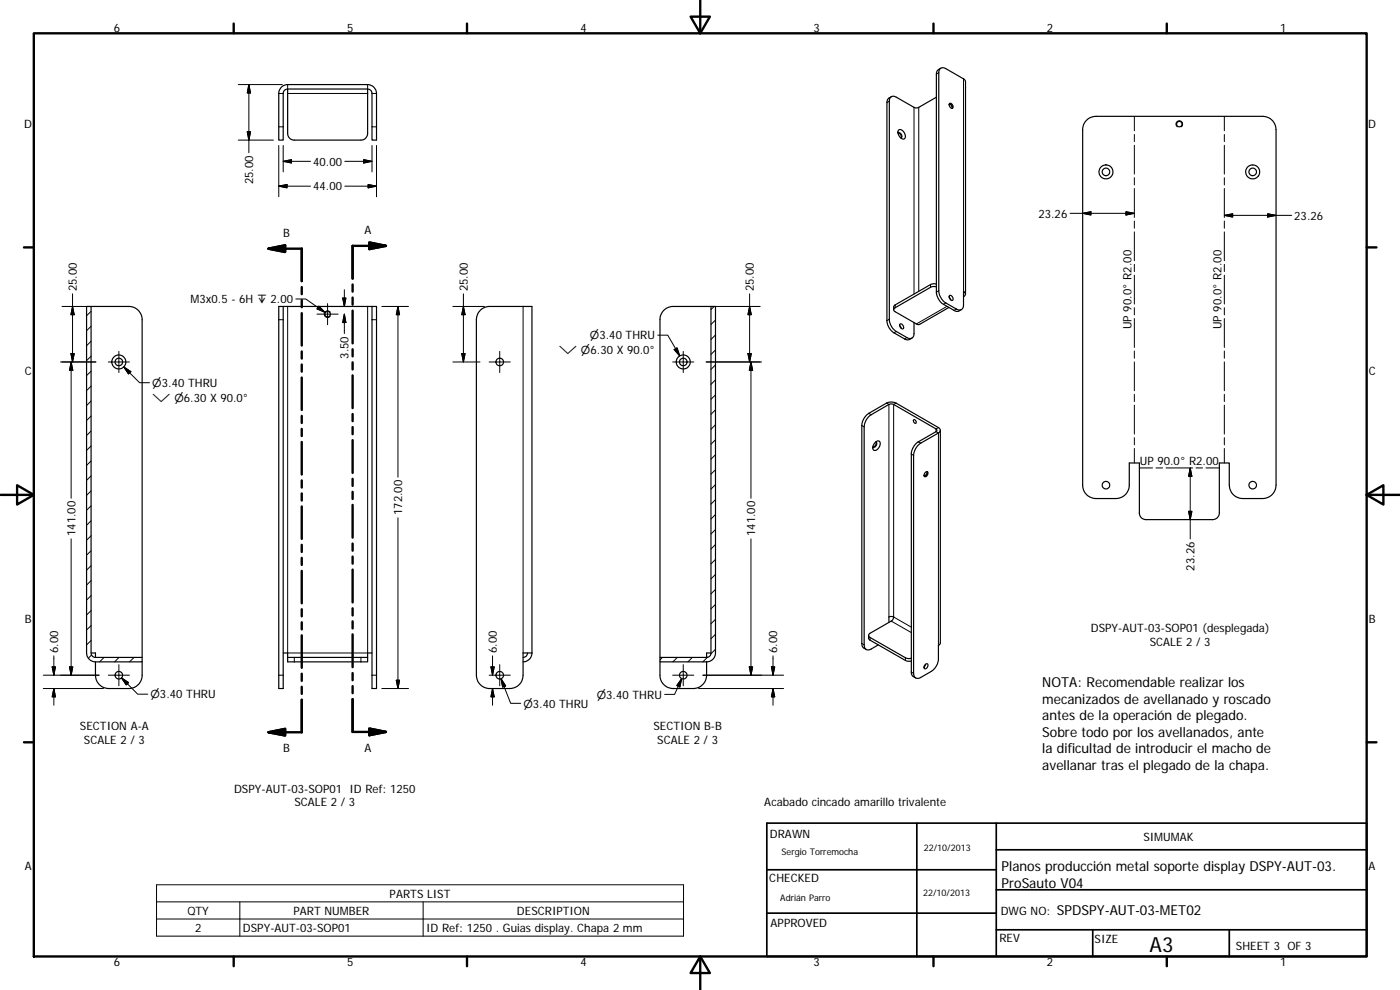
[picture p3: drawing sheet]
<svg xmlns="http://www.w3.org/2000/svg" width="420mm" height="297mm" viewBox="0 0 420 297" stroke-linecap="round" stroke-linejoin="round" font-family="sans-serif">
<g fill="none" stroke="#000" stroke-width=".36">
<path d="M86.3 26.7v13.3a1.96 1.96 0 0 0 2 2h20a2 2 0 0 0 2-2v-13.3M86.3 26.7h24M86.3 26.7a1.3 1.3 0 0 0-1.3 1.3v14h-1.3v-14a2.69 2.69 0 0 1 2.6-2.6h24a2.69 2.69 0 0 1 2.7 2.6v14h-1.4v-14a1.3 1.3 0 0 0-1.3-1.3M267.5 29l-1 .7-.3 1.1v65.4a4.6 4.6 0 0 0 2.1 3.7l3.4 2 .8 .1 1.2-.5M269.6 39.9l.2 .1a1.1 1.1 0 0 1 .6 1.4M269.7 39a1.68 1.68 0 0 1 2 1.9 .79 .79 0 0 1-.6 .9 .79 .79 0 0 1-.9-.5 1.99 1.99 0 0 1-.5-2.3zM281 29.2l-5.9 3.2-.8-.2-5.3-3a1.27 1.27 0 0 0-1.5-.2 1.27 1.27 0 0 0-.6 1.4v65.4a4.6 4.6 0 0 0 2.1 3.7l3.2 1.8a1.29 1.29 0 0 0 1.5 .2 1.29 1.29 0 0 0 .6-1.4v-3.3M282.4 20.5l-1.1 .7-.3 1v65.5l.2 1a4.8 4.8 0 0 0 2 2.6l3.7 2.1h.7l.9-.5M284.9 31.1l.5 .1a1.06 1.06 0 0 1 .4 1.3M284.9 31.1a.85 .85 0 0 1 1 .4 .85 .85 0 0 1-.2 1 1.13 1.13 0 0 1-.8-1.4zM285 31.1l.8 1.3M326.3 35.9l.8-.6 1.8-.4h50a4 4 0 0 1 4.1 4v106.7a4 4 0 0 1-4.1 4h-6a4.1 4.1 0 0 1-4-4v-6.7h-3v15a2.05 2.05 0 0 1-2 2h-20a1.97 1.97 0 0 1-2-2v-15h-3v6.7a4 4 0 0 1-4 4h-6a4 4 0 0 1-4-4v-106.7l.3-1.4z"/>
<path d="M269.5 40a.87 .87 0 0 1 1 .3 .87 .87 0 0 1 .1 1l-.3 .1M26 91.9h1.3v104a1.3 1.3 0 0 0 1.3 1.4h14.1v1.3h-14.1a2.69 2.69 0 0 1-2.6-2.7zM27.3 91.9h11.4a4 4 0 0 1 4 4v101.4M83.7 91.9h1.3v114.7h-1.3zM85 91.9h26.6M111.6 91.9h1.4v114.7h-1.4zM144.3 92.9l1.3-.7 .9-.2 13.1-.1v104h-2.6v6.7a4 4 0 0 1-4 4h-6a4 4 0 0 1-4-4v-106.7l.4-1.8zM213.4 91.9h1.3v104a2.66 2.66 0 0 1-2.6 2.7h-14v-1.3h14a1.3 1.3 0 0 0 1.3-1.4zM213.4 91.9h-11.4a4 4 0 0 0-3.9 4v101.4M270 97.7l.5 .9M270.1 97.3a.85 .85 0 0 1 .9 .4 .85 .85 0 0 1-.1 1 1.12 1.12 0 0 1-.8-1.4zM281 85.2h-1l-.7 .2-10.6 6.1-.5 .4v1"/>
<path d="M281 86h-1l-.7 .2-10.6 6.1a.63 .63 0 0 0-.5 .6 .63 .63 0 0 0 .5 .6l7 3.9 9.1-5.2M284.8 89.2l.5 .8M284.9 88.7a.86 .86 0 0 1 1 .4 .86 .86 0 0 1-.2 1 1.12 1.12 0 0 1-.8-1.4zM289.8 88.2v-63.7l-.4-.7-5.5-3.2a1.31 1.31 0 0 0-1.5-.1 1.31 1.31 0 0 0-.7 1.3v65.4a4.8 4.8 0 0 0 2.2 3.7l3.1 1.8a1.3 1.3 0 0 0 1.5 .2 1.3 1.3 0 0 0 .7-1.4v-4.1a.86 .86 0 0 1 .5 .8 .86 .86 0 0 1-.5 .8M262.6 132.8a.85 .85 0 0 1 1.2-.4 .85 .85 0 0 1 .3 1.2 1.53 1.53 0 0 1-2 1.4 1.93 1.93 0 0 1 .5-2.2zM262.8 132.7a.78 .78 0 0 1 .2 1 .78 .78 0 0 1-1 .3M262.9 132.7a1.07 1.07 0 0 1-.8 1.4M274.2 126a.6 .6 0 0 1 .7 .3 .6 .6 0 0 1-.2 .7 .8 .8 0 0 1-.5-1zM282.2 129.1v63.8l-.6 .8v4.1a4.8 4.8 0 0 1-2.1 3.6l-3.2 1.9a1.3 1.3 0 0 1-1.5 .1 1.3 1.3 0 0 1-.6-1.3l.1-66.1a4.9 4.9 0 0 1 2-3l5.3-3.1a.88 .88 0 0 0 .6-.8 .88 .88 0 0 0-.6-.8l-12.7-7.4a3.3 3.3 0 0 0-2.8 0l-5.6 3.3a4.7 4.7 0 0 0-1.9 3.5v65.4l.3 1 1.1 .8M277.7 141.7a.48 .48 0 0 1 .8-.1 .48 .48 0 0 1-.1 .7 .64 .64 0 0 1-.4 .6 .64 .64 0 0 1-.7-.1l.1-.6zM278.2 141.5a1.08 1.08 0 0 1-.8 1.4M278.3 141.6l-.8 1.3"/>
<path d="M27.3 195.9h1.3v1.4M42.7 198.6v4a4 4 0 0 1-4 4h-6a4 4 0 0 1-4.1-4v-4M85 195.9h1.3v1.4M86.3 197.3h24v1.3h-24zM111.6 195.9h-1.3v1.4M158.3 195.9a1.3 1.3 0 0 1-1.3 1.4M159.6 195.9a2.66 2.66 0 0 1-2.6 2.7M198.1 198.6v4a3.9 3.9 0 0 0 3.9 4h6a4 4 0 0 0 4.1-4v-4M213.4 195.9h-1.3v1.4M260.7 190.6v1l.4 .5 10.8 6.2h1.6M263.6 193.5l-2.1 1.2a1.3 1.3 0 0 1-1.5 .2 1.3 1.3 0 0 1-.7-1.4v-65.4a4.6 4.6 0 0 1 2.2-3.7l5.3-3.1 1-.1 13.3 7.7-.2 .6-5.3 3.1a4.7 4.7 0 0 0-2.1 3.6v65.8l.4 .9 .9 .5M266.8 186.8v-1.7l.4-.1a.6 .6 0 0 1 .8 .1 .6 .6 0 0 1-.1 .8l-6.8 4.1a.67 .67 0 0 0-.4 .6 .67 .67 0 0 0 .4 .7l10.6 6.1 1 .2 .8-.1"/>
<path d="M277.7 199.3a.47 .47 0 0 1 .7 0 .47 .47 0 0 1 0 .7 .65 .65 0 0 1-.4 .6 .65 .65 0 0 1-.7-.2l.1-.5zM277.8 199.3l-.5 .8"/>
<circle cx="353.9" cy="37.2" r=".81"/>
<circle cx="331.9" cy="51.6" r="2.09"/>
<circle cx="331.9" cy="51.6" r="1.13"/>
<circle cx="375.9" cy="51.6" r="2.1"/>
<circle cx="376" cy="51.6" r="1.13"/>
<circle cx="98.3" cy="94.3" r=".81"/>
<circle cx="35.7" cy="108.6" r="1.13"/>
<circle cx="35.7" cy="108.6" r="2.1"/>
<circle cx="150" cy="108.6" r="1.14"/>
<circle cx="205.1" cy="108.6" r="2.1"/>
<circle cx="205.1" cy="108.6" r="1.13"/>
<circle cx="331.9" cy="145.6" r="1.13"/>
<circle cx="375.9" cy="145.6" r="1.13"/>
<circle cx="35.7" cy="202.6" r="1.13"/>
<circle cx="150" cy="202.6" r="1.14"/>
<circle cx="205.1" cy="202.6" r="1.13"/>
</g>
<g fill="none" stroke="#000" stroke-width=".3">
<path d="M71.5 25.4h13.2M74.2 39.5h1l-.5 2.5zM74.7 25.4l.5 2.5h-1zM74.7 25.4v20.4M83.7 28h1.3M83.7 38.1h1.3M86.3 28h24M86.3 25.4v1.3M110.3 25.4v1.3M111.6 28h1.4M111.6 38.1h1.4M266.9 30.4l-.7 .4"/>
<path d="M274.3 32.2v56M275.7 32.2v55.2M281.7 21.8l-.7 .4M289.2 23.7v63.7M340.4 34.9v4.3M354.5 38.1a1 1 0 0 0 .2-1.5 1 1 0 0 0-1.5 0 1 1 0 0 0 .1 1.5M367.4 34.9v4.3M71.5 42h10.6M83.7 43.6v15.4M83.7 55.9l2.4-.5v1zM83.7 55.9h9.5M85 43.6v8"/>
<path d="M85 48.4l2.5-.5v1zM85 48.4h8.2M103.5 48.4h8.1M103.5 55.9h9.5M109.1 47.9l2.5 .5-2.5 .5zM110.5 55.4l2.5 .5-2.5 .5zM111.6 43.6v8M113 43.6v15.4M340.4 40.3v2.2M340.4 43.6v8.6M340.4 53.3v2.2M340.4 56.6v8.7"/>
<path d="M367.4 40.3v2.2M367.4 43.6v8.6M367.4 53.3v2.2M367.4 56.6v8.7M321.2 64h19.2M324.9 64l2.5-.5v1zM337.9 63.5l2.5 .5-2.5 .5zM340.4 66.3v2.2M340.4 69.6v8.6M340.4 79.3v2.2M367.4 64.6l2.5-.5v1zM367.4 64.6h20.3"/>
<path d="M367.4 66.3v2.2M367.4 69.6v8.6M367.4 79.3v2.2M380.4 64.1l2.6 .5-2.6 .5zM18.6 91.9h8.5M21.8 91.9l.5 2.5h-1zM21.8 88.2v20.4M27.3 97.9l-1.3 1.3M27.3 93.4l-1.3 1.3M83.7 95.9h1.3M86.3 91.9v104h24v-104M88.8 89.7h2.9l5.8 4"/>
<path d="M95.1 94.3h6.4M95.7 91.9l1.8 1.8-2.3-1zM98.3 91.1v6.3M99.1 93.7a1 1 0 0 0-1.5-.2 1 1 0 0 0 0 1.5 1 1 0 0 0 1.5-.2M102.8 89.4h1l-.5 2.5zM103.3 86.9v5M103.3 94.3v5.8M103.3 94.3l.5 2.5h-1zM111.6 95.9h1.4M114.6 91.9h8M119.4 91.9v51.3M119.4 91.9l.5 2.5h-1z"/>
<path d="M135.9 91.9h9.5M139.1 88.2v20.4M139.1 91.9l.5 2.5h-1zM157 91.9v104M213.7 91.9h14.4M214.3 91.9l-.9 1M214.7 96l-1.3 1.3M225 91.9l.5 2.5h-1zM225 88.2v20.4M266.9 95.8l-.7 .4M268.7 91.5v.8M269 99.5l-.7 .4"/>
<path d="M279.3 85.4v.8M281.7 87.2l-.7 .5M283.9 90.9l-.7 .4M284.2 91.9l-9.2 5.3M287 92.7l-.7 .4M340.4 82.6v8.6M340.4 92.3v2.2M340.4 95.6v8.6M367.4 82.6v8.6M367.4 92.3v2.2M367.4 95.6v8.6M18.2 108.6h10.6"/>
<path d="M21.3 106.1h1l-.5 2.5zM21.3 108.6v40.9M21.3 108.6l.6 2.5h-1zM27.3 115.8l-1.3 1.4M27.3 111.4l-1.3 1.3M27.3 106.9l-1.3 1.3M27.3 102.4l-1.3 1.3M32.5 108.6h6.4M35.7 105.4v6.4M37.1 110.1l4.8 4.7h3M37.1 110.1l2.2 1.4-.7 .7zM135.9 108.6h8.1"/>
<path d="M138.6 106.1h1l-.5 2.5zM146.8 108.6h6.4M150 105.4v6.4M197.4 100.6h3l3.6 6.2M201.9 108.6h6.3M202.3 104.9l.9-.5 .8 2.4zM205.1 105.4v6.4M211.9 108.6h16.6M214.7 118.5l-1.3 1.3M214.7 114l-1.3 1.3M214.7 109.5l-1.3 1.3M214.7 105l-1.3 1.3"/>
<path d="M214.7 100.5l-1.3 1.4M224.5 106.1h1l-.5 2.5zM225.4 108.6v40.9M225.4 108.6l.5 2.5h-1zM272.2 101.3l-.7 .4M340.4 105.3v2.2M340.4 108.6v8.6M340.4 118.3v2.2M367.4 105.3v2.2M367.4 108.6v8.6M367.4 118.3v2.2M27.3 138.3l-1.3 1.3"/>
<path d="M27.3 133.8l-1.3 1.3M27.3 129.3l-1.3 1.4M27.3 124.8l-1.3 1.4M27.3 120.3l-1.3 1.4M214.7 136.4l-1.3 1.4M214.7 132l-1.3 1.3M214.7 127.4l-1.3 1.4M214.7 123l-1.3 1.3M258.6 127.7l.7 .4M260.7 124l.8 .4M266.1 120.9l.7 .4v63.8M268.9 120.9l-.7 .4v63.8l5.3 3.1"/>
<path d="M273.5 136.2l.7 .5M275.6 132.6l.7 .4M281.6 128.3l-.7 .4v.8l.7 .4v63.8M340.4 121.6v8.6M340.4 131.3v2.2M340.4 134.6v4.3M367.4 121.6v8.6M367.4 131.3v2.2M367.4 134.6v4.3M27.3 156.3l-1.3 1.3M27.3 151.8l-1.3 1.3M27.3 147.3l-1.3 1.3"/>
<path d="M27.3 142.8l-1.3 1.3M119.4 155.4v51.2M214.7 158.9l-1.3 1.3M214.7 154.4l-1.3 1.3M214.7 149.9l-1.3 1.4M214.7 145.4l-1.3 1.3M214.7 140.9l-1.3 1.4M341.9 140.4h4M346.9 140.4h2M349.9 140.4h8M356.7 153.4h1l-.5 2.5zM357.2 140.4v21.3"/>
<path d="M357.2 140.4l.5 2.5h-1zM358.9 140.4h2M361.9 140.4h4M21.3 161.7v40.9M27.3 178.7l-1.3 1.3M27.3 174.2l-1.3 1.4M27.3 169.7l-1.3 1.4M27.3 165.2l-1.3 1.4M27.3 160.7l-1.3 1.4M214.7 176.8l-1.3 1.4M214.7 172.4l-1.3 1.3M214.7 167.9l-1.3 1.3"/>
<path d="M214.7 163.4l-1.3 1.3M225.4 161.7v40.9M16.2 196.8v5.8M27.3 192.2l-1.3 1.3M27.3 187.7l-1.3 1.3M27.3 183.2l-1.3 1.3M27.5 196.5l-.9 .9M31.2 197.3l-1.3 1.3M35.7 199.4v6.4M35.7 197.3l-1.3 1.3M40.2 197.3l-1.3 1.3M88.3 197.3v1.3"/>
<path d="M108.3 197.3v1.3M147.8 196.8v5.8M150 199.4v6.4M198.8 197.3l-.7 .7M203.3 197.3l-1.4 1.3M205.1 199.4v6.4M207.8 197.3l-1.4 1.3M212.4 197.2l-1.5 1.4M214.7 190.3l-1.3 1.4M214.7 185.8l-1.3 1.4M214.7 181.4l-1.3 1.3M214.7 194.8l-1.4 1.4"/>
<path d="M232 196.8v5.8M258.6 193.1l.7 .4M261.1 191.3v.8M267.5 186.4l6 3.4M271.7 197.4v.8M13 202.6h16.7M13 206.6h18.1M15.7 200.1h.9l-.4 2.5zM16.2 206.6v5M16.2 206.6l.4 2.5h-.9zM20.9 200.1h1l-.6 2.5zM32.5 202.6h6.4"/>
<path d="M36.5 203.4l2.1 1.4-.7 .7zM36.5 203.4l4.8 4.9h3.1M83.7 202.6h1.3M111.6 202.6h1.4M114.6 206.6h8M118.9 204.1h1l-.5 2.5zM146.8 202.6h6.4M147.3 200.1h1l-.5 2.5zM147.8 206.6v5M147.8 206.6l.5 2.5h-1zM150.4 203.6l2.9 7.4h3M150.4 203.6l1.4 2.2-1 .4z"/>
<path d="M201.9 202.6h6.3M204.6 203.6l-2.2 4.7h-2.9M204.6 203.6l-.6 2.5-.9-.4zM209.6 206.6h25.6M211 202.6h24.2M224.9 200.1h1l-.5 2.5zM231.5 200.1h1l-.5 2.5zM232 206.6v5M232 206.6l.5 2.5h-1zM273.5 201.6l.7 .5M47 265.5h158.1v15.4h-158.1zM47 270.6h158.1"/>
<path d="M47 275.7h158.1M72 270.6v10.3M127 270.6v10.3"/>
</g>
<g fill="none" stroke="#000" stroke-width=".71">
<path d="M10.1 10h400.1v277h-400.1zM70.1 7.1v2.9M140.2 7.1v2.9M207.3 5h5.8l-2.9 5zM210.2 0v10M280.2 7.1v2.9M350.2 7.1v2.9M7.2 74.2h2.9M80.5 74.6l5.1-1v2zM80.5 74.6h10.1v9.7M110.8 72.7l5 1.1-5 .9zM115.8 73.8h-10v9.8"/>
<path d="M410.2 74.2h2.9M90.6 86.1v2.2M90.6 90v2.2M90.6 94v9.7M105.8 85.4v2.1M105.8 89.3v2.1M105.8 93.2v9.8M90.6 105.5v2.1M90.6 109.4v2.1M90.6 113.3v9.7M105.8 104.8v2.1M105.8 108.7v2.1"/>
<path d="M105.8 112.6v9.8M90.6 124.8v2.1M90.6 128.7v2.1M90.6 132.6v9.8M105.8 124.2v2.2M105.8 128.1v2.2M105.8 132.1v9.8M.2 148.5h9.9M5.1 145.6l5 2.9-5 2.9zM90.6 144.1v2.2M90.6 148.1v2.1M90.6 152v9.7"/>
<path d="M105.8 143.7v2.1M105.8 147.6v2.1M105.8 151.5v9.8M410.2 148.5l5-2.9v5.8zM410.2 148.5h9.9M90.6 163.5v2.1M90.6 167.4v2.1M90.6 171.3v9.7M105.8 163.1v2.1M105.8 167v2.1M105.8 170.9v9.8M90.6 182.8v2.1"/>
<path d="M90.6 186.7v2.1M90.6 190.6v9.8M105.8 182.5v2.2M105.8 186.4v2.2M105.8 190.3v9.9M80.5 219.7l5.1-1v2zM90.6 202.1v2.2M90.6 206.1v2.1M90.6 210v9.7h-10.1M105.8 202v2.1M105.8 205.9v2.1M105.8 209.8v9.8h10"/>
<path d="M110.8 218.6l5 1-5 1zM7.2 222.7h2.9M410.2 222.7h2.9M70.1 287v2.9M140.2 287v2.9M210.2 287l2.9 5h-5.8zM210.2 287v10M280.2 287v2.9M350.2 287v2.9"/>
</g>
<path d="M230.1 247h180.1v40h-180.1zM275.2 247v40M299 255h111.2M299 247v40M230.1 274h68.9M230.1 261h68.9M299 279h111.2M299 267h111.2M327.9 279v8M368.9 279v8" fill="none" stroke="#000" stroke-width=".51"/>
<path d="M80.5 74.6l5.1-1v2zM110.8 72.7l5 1.1-5 .9zM80.5 219.7l5.1-1v2zM110.8 218.6l5 1-5 1z" fill="#000" stroke="#000" stroke-width=".71"/>
<g fill="#000" stroke="#000" stroke-width=".3">
<path d="M74.2 39.5h1l-.5 2.5zM74.7 25.4l.5 2.5h-1zM83.7 55.9l2.4-.5v1zM85 48.4l2.5-.5v1zM109.1 47.9l2.5 .5-2.5 .5zM110.5 55.4l2.5 .5-2.5 .5zM324.9 64l2.5-.5v1zM337.9 63.5l2.5 .5-2.5 .5zM367.4 64.6l2.5-.5v1zM380.4 64.1l2.6 .5-2.6 .5zM21.8 91.9l.5 2.5h-1zM95.7 91.9l1.8 1.8-2.3-1z"/>
<path d="M102.8 89.4h1l-.5 2.5zM103.3 94.3l.5 2.5h-1zM119.4 91.9l.5 2.5h-1zM139.1 91.9l.5 2.5h-1zM225 91.9l.5 2.5h-1zM21.3 106.1h1l-.5 2.5zM21.3 108.6l.6 2.5h-1zM37.1 110.1l2.2 1.4-.7 .7zM138.6 106.1h1l-.5 2.5zM202.3 104.9l.9-.5 .8 2.4zM224.5 106.1h1l-.5 2.5zM225.4 108.6l.5 2.5h-1z"/>
<path d="M356.7 153.4h1l-.5 2.5zM357.2 140.4l.5 2.5h-1zM15.7 200.1h.9l-.4 2.5zM16.2 206.6l.4 2.5h-.9zM20.9 200.1h1l-.6 2.5zM36.5 203.4l2.1 1.4-.7 .7zM118.9 204.1h1l-.5 2.5zM147.3 200.1h1l-.5 2.5zM147.8 206.6l.5 2.5h-1zM150.4 203.6l1.4 2.2-1 .4zM204.6 203.6l-.6 2.5-.9-.4zM224.9 200.1h1l-.5 2.5z"/>
<path d="M231.5 200.1h1l-.5 2.5zM232 206.6l.5 2.5h-1z"/>
</g>
<text font-size="6.3" x="345" y="285.6">A3</text>
<g font-size="4.1">
<text x="312.8" y="206.3">NOTA: Recomendable realizar los</text>
<text x="312.8" y="211.2">mecanizados de avellanado y roscado</text>
<text x="312.8" y="216.2">antes de la operación de plegado.</text>
<text x="312.8" y="221.1">Sobre todo por los avellanados, ante</text>
<text x="312.8" y="226">la dificultad de introducir el macho de</text>
<text x="312.8" y="230.9">avellanar tras el plegado de la chapa.</text>
<text x="300.6" y="261.5">Planos producción metal soporte display DSPY-AUT-03.</text>
<text x="300.6" y="266.4">ProSauto V04</text>
<text x="317.2" y="274.4">SPDSPY-AUT-03-MET02</text>
</g>
<g font-size="3.5">
<text x="34.2" y="9.6">6</text>
<text x="104.2" y="9.6">5</text>
<text x="174.2" y="9.6">4</text>
<text x="244.2" y="9.6">3</text>
<text x="314.2" y="9.6">2</text>
<text x="384.2" y="9.6">1</text>
<text x="7.3" y="38.4">D</text>
<text x="410.6" y="38.4">D</text>
<text x="94" y="49.7">40.00</text>
<text x="76" y="55.3" transform="rotate(-90 76 55.3)">25.00</text>
<text x="94" y="57.1">44.00</text>
<text x="311.6" y="65.3">23.26</text>
<text x="388.4" y="65.9">23.26</text>
<text x="85" y="71.1">B</text>
<text x="109.4" y="70.3">A</text>
<text x="23.1" y="87.4" transform="rotate(-90 23.1 87.4)">25.00</text>
<text x="140.4" y="87.4" transform="rotate(-90 140.4 87.4)">25.00</text>
<text x="226.2" y="87.4" transform="rotate(-90 226.2 87.4)">25.00</text>
<text x="57.1" y="91">M3x0.5 - 6H ↧ 2.00</text>
<text x="339.5" y="98.8" transform="rotate(-90 339.5 98.8)">UP 90.0° R2.00</text>
<text x="366.6" y="98.8" transform="rotate(-90 366.6 98.8)">UP 90.0° R2.00</text>
<text x="104.6" y="107.6" transform="rotate(-90 104.6 107.6)">3.50</text>
<text x="7.4" y="112.6">C</text>
<text x="410.8" y="112.6">C</text>
<text x="342" y="139.6">UP 90.0° R2.00</text>
<text x="120.7" y="154.6" transform="rotate(-90 120.7 154.6)">172.00</text>
<text x="22.6" y="160.9" transform="rotate(-90 22.6 160.9)">141.00</text>
<text x="226.6" y="160.9" transform="rotate(-90 226.6 160.9)">141.00</text>
<text x="358.5" y="171.2" transform="rotate(-90 358.5 171.2)">23.26</text>
<text x="7.4" y="186.9">B</text>
<text x="327.4" y="189.7">DSPY-AUT-03-SOP01 (desplegada)</text>
<text x="410.8" y="186.9">B</text>
<text x="17.4" y="196" transform="rotate(-90 17.4 196)">6.00</text>
<text x="149.1" y="196" transform="rotate(-90 149.1 196)">6.00</text>
<text x="233.3" y="196" transform="rotate(-90 233.3 196)">6.00</text>
<text x="345.1" y="193.9">SCALE 2 / 3</text>
<text x="24" y="218.9">SECTION A-A</text>
<text x="196.1" y="218.9">SECTION B-B</text>
<text x="25.2" y="223.1">SCALE 2 / 3</text>
<text x="85" y="225.7">B</text>
<text x="109.4" y="225.6">A</text>
<text x="197.3" y="223.1">SCALE 2 / 3</text>
<text x="70.3" y="237.8">DSPY-AUT-03-SOP01 ID Ref: 1250</text>
<text x="88.4" y="242">SCALE 2 / 3</text>
<text x="229.4" y="241.8">Acabado cincado amarillo trivalente</text>
<text x="231.1" y="251.4">DRAWN</text>
<text x="343.2" y="252.3">SIMUMAK</text>
<text x="7.4" y="261.1">A</text>
<text x="410.8" y="261.1">A</text>
<text x="116.9" y="269.3">PARTS LIST</text>
<text x="230.9" y="264.6">CHECKED</text>
<text x="56.2" y="274.5">QTY</text>
<text x="88.1" y="274.4">PART NUMBER</text>
<text x="155.1" y="274.5">DESCRIPTION</text>
<text x="300.3" y="274.5">DWG NO:</text>
<text x="58.5" y="279.6">2</text>
<text x="72.9" y="279.6">DSPY-AUT-03-SOP01</text>
<text x="127.9" y="279.6">ID Ref: 1250 . Guias display. Chapa 2 mm</text>
<text x="231.3" y="278.2">APPROVED</text>
<text x="299.9" y="282.6">REV</text>
<text x="328.5" y="283">SIZE</text>
<text x="370.9" y="285.1">SHEET 3 OF 3</text>
<text x="34.2" y="289.9">6</text>
<text x="104.2" y="289.9">5</text>
<text x="174.2" y="289.9">4</text>
<text x="244.2" y="289.9">3</text>
<text x="314.2" y="289.9">2</text>
<text x="384.2" y="289.9">1</text>
</g>
<g font-size="3.3">
<text x="177" y="101.8">⌀3.40 THRU</text>
<text x="167.8" y="106.3">⌵ ⌀6.30 X 90.0°</text>
<text x="45.7" y="116.1">⌀3.40 THRU</text>
<text x="45.7" y="120.6">⌵ ⌀6.30 X 90.0°</text>
<text x="45.2" y="209.5">⌀3.40 THRU</text>
<text x="179.1" y="209.6">⌀3.40 THRU</text>
<text x="157.1" y="212.3">⌀3.40 THRU</text>
</g>
<g font-size="2.7">
<text x="234.5" y="256.6">Sergio Torremocha</text>
<text x="277.3" y="255.2">22/10/2013</text>
<text x="277" y="268.7">22/10/2013</text>
<text x="234.2" y="270.2">Adrián Parro</text>
</g>
</svg>
